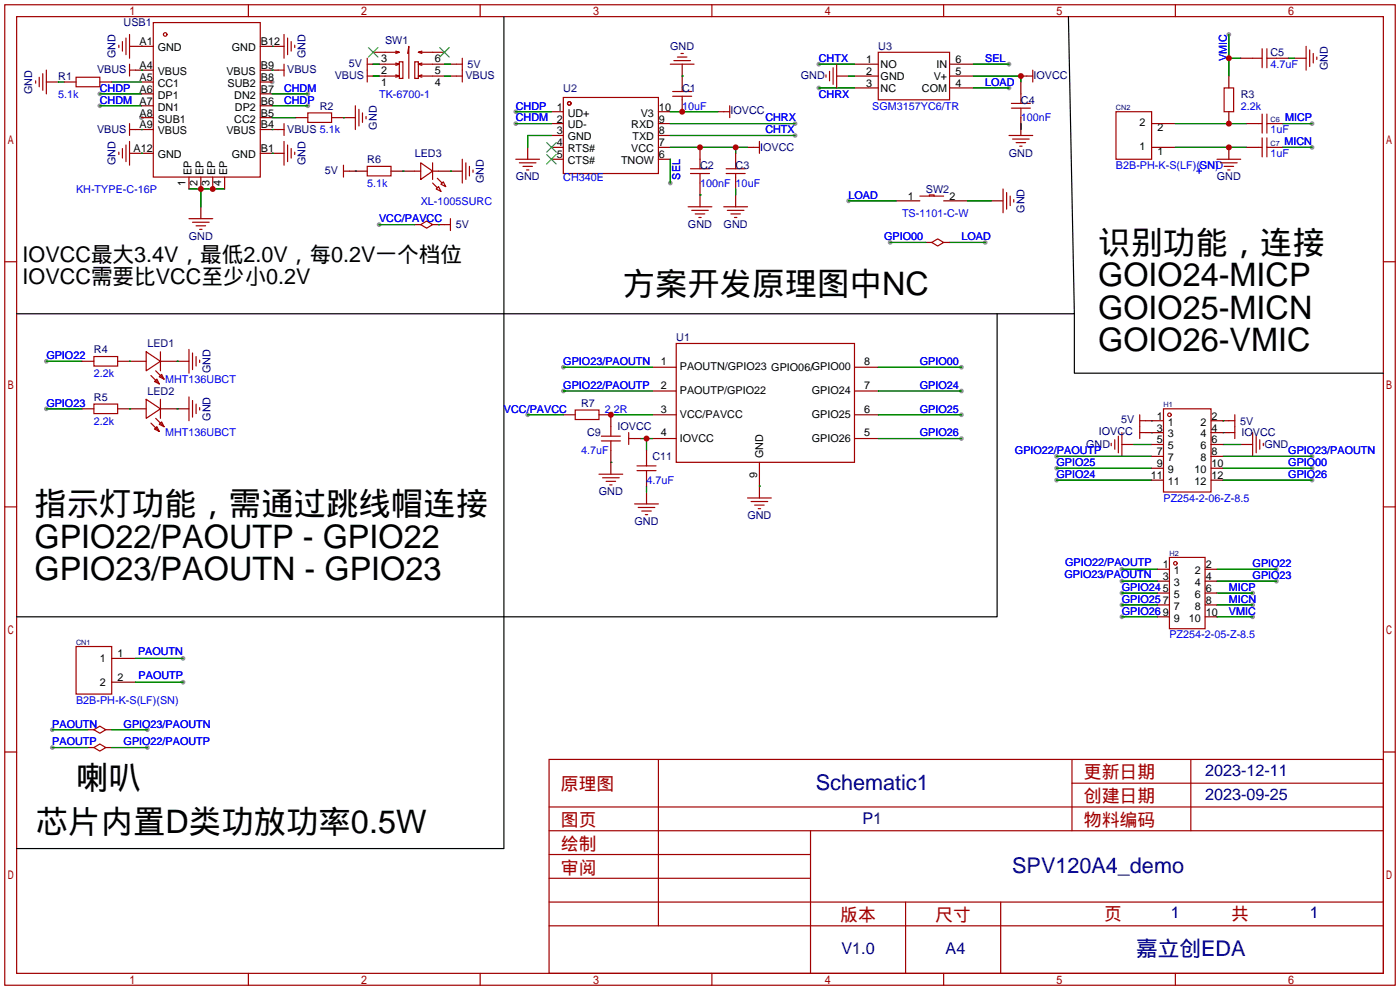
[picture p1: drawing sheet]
<svg xmlns="http://www.w3.org/2000/svg" width="299mm" height="212mm" viewBox="0 0 299 212" stroke-linecap="round" stroke-linejoin="round" font-family="sans-serif">
<g fill="#999">
<circle cx="30.2" cy="25.1" r=".51"/>
<circle cx="58.2" cy="17.5" r=".51"/>
<circle cx="120.4" cy="78.5" r=".51"/>
<circle cx="120.4" cy="83.6" r=".51"/>
<circle cx="205.5" cy="78.5" r=".51"/>
<circle cx="205.5" cy="83.6" r=".51"/>
<circle cx="205.5" cy="88.6" r=".51"/>
<circle cx="205.5" cy="93.7" r=".51"/>
<circle cx="110.2" cy="23.9" r=".51"/>
<circle cx="110.2" cy="26.4" r=".51"/>
<circle cx="65.8" cy="22.6" r=".51"/>
<circle cx="21.3" cy="22.6" r=".51"/>
<circle cx="21.3" cy="20.1" r=".51"/>
<circle cx="169.9" cy="26.4" r=".51"/>
<circle cx="169.9" cy="29" r=".51"/>
<circle cx="143.3" cy="39.1" r=".51"/>
<circle cx="181.4" cy="42.9" r=".51"/>
<circle cx="9.9" cy="77.2" r=".51"/>
<circle cx="9.9" cy="87.4" r=".51"/>
<circle cx="210.6" cy="51.8" r=".51"/>
<circle cx="239.8" cy="124.2" r=".51"/>
<circle cx="239.8" cy="121.7" r=".51"/>
<circle cx="272.8" cy="121.7" r=".51"/>
<circle cx="272.8" cy="124.2" r=".51"/>
<circle cx="239.8" cy="126.7" r=".51"/>
<circle cx="239.8" cy="129.3" r=".51"/>
<circle cx="239.8" cy="131.8" r=".51"/>
<circle cx="267.7" cy="126.7" r=".51"/>
<circle cx="267.7" cy="129.3" r=".51"/>
<circle cx="267.7" cy="131.8" r=".51"/>
<circle cx="225.8" cy="97.5" r=".51"/>
<circle cx="280.4" cy="97.5" r=".51"/>
<circle cx="225.8" cy="100.1" r=".51"/>
<circle cx="280.4" cy="100.1" r=".51"/>
<circle cx="225.8" cy="102.6" r=".51"/>
<circle cx="280.4" cy="102.6" r=".51"/>
<circle cx="81" cy="48" r=".51"/>
<circle cx="190.2" cy="51.8" r=".51"/>
<circle cx="280.4" cy="26.4" r=".51"/>
<circle cx="280.4" cy="31.5" r=".51"/>
<circle cx="262.6" cy="7.4" r=".51"/>
<circle cx="39.1" cy="140.7" r=".51"/>
<circle cx="39.1" cy="145.8" r=".51"/>
<circle cx="175" cy="13.7" r=".51"/>
<circle cx="215.6" cy="18.8" r=".51"/>
<circle cx="175" cy="18.8" r=".51"/>
<circle cx="215.6" cy="13.7" r=".51"/>
<circle cx="11.2" cy="156" r=".51"/>
<circle cx="11.2" cy="159.8" r=".51"/>
<circle cx="31.5" cy="156" r=".51"/>
<circle cx="31.5" cy="159.8" r=".51"/>
<circle cx="65.8" cy="20.1" r=".51"/>
<circle cx="112.8" cy="88.6" r=".51"/>
</g>
<g fill="none" stroke="#a10000" stroke-width=".25">
<path d="M1 1h297.2v209.6h-297.2zM3.6 3.6h292.1v204.4h-292.1zM7.6 17.3v.5M8.4 16.5v2M9.1 15.7v3.6M9.9 15v5.1M16.3 16.5h5v2h-5zM25.4 9.7v.5M26.2 8.9v2M26.9 8.1v3.6M27.7 7.4v5M27.7 13.7v2.6"/>
<path d="M27.7 15h1.3M32.8 4.8h22.8v33h-22.8zM53.1 1v2.6M59.4 15h1.3M60.7 7.4v5M60.7 13.7v2.6M61.5 8.1v3.6M62.2 8.9v2M63 9.7v.5M78.5 13.7h1.3M78.5 12.4v5.1M78.5 16.3h1.3"/>
<path d="M84.6 16l.7 .3h-3M84.6 13.5l.7 .2h-3M84.6 10.9l.7 .3h-3M85.3 13.2h.8v3.6h-.8zM85.3 16.3l-.7 .2M85.3 13.7l-.7 .3M85.3 11.2l-.7 .2M87.1 11.4l.3-1.5v6.9M88.6 13.2h.8v3.6h-.8zM89.4 16.3l.8 .2M89.4 13.7l.8 .3M89.4 11.2l.8 .2"/>
<path d="M90.2 16l-.8 .3h3.1M90.2 13.5l-.8 .2h3.1M90.2 10.9l-.8 .3h3.1M97.5 13.7h1.3M97.5 16.3h1.3M98.8 12.4v5.1M102.6 1v2.6M143.3 13.7h5M143.8 19.6h4M144 13h3.6M144.8 12.2h2M145.5 11.4h.5"/>
<path d="M145.8 18.8v.8M152.1 1v2.6M176.5 16v.5M177.3 15.2v2.1M178.1 14.5v3.5M178.8 13.7v5.1M187.7 11.2h15.2v10.1h-15.2zM201.7 1v2.6M219.5 16.3h1.2M220.7 15v2.5M251.2 1v2.6M261.6 18.8h2.1v5.1h-2.1z"/>
<path d="M267.7 12.4h2M269.7 10.4v4.1M270.8 10.4v4.1M270.8 12.4h2M279.1 9.9v5.1M279.9 10.7v3.5M280.7 11.4v2.1M281.4 12.2v.5M25.4 32.5v.5M26.2 31.8v2M26.9 31v3.5M27.7 26.4v2.6"/>
<path d="M27.7 30.2v5.1M27.7 27.7h1.3M59.4 27.7h1.3M60.7 26.4v2.6M60.7 30.2v5.1M61.5 31v3.5M62.2 31.8v2M63 32.5v.5M65.8 24.1h5.1v2.1h-5.1zM73.4 35.3v2.5M73.4 36.6h1.3M75.9 22.6v5.1"/>
<path d="M76.7 23.4v3.5M77.5 24.1v2.1M78.2 24.9v.5M78.5 35.6h5.1v2h-5.1zM88.6 36.6h1.3M89.9 34.8l2.6 1.8-2.6 1.8zM92.5 36.6h1.2M92.5 39.1l1 1M92.5 34.8v3.6M93.5 38.1l1 1M94.2 39.4l.5-.5 .5 1zM98.8 34v5.1"/>
<path d="M99.6 34.8v3.6M100.3 35.6v2M101.1 36.3v.5M110.2 34h5.1M111 34.8h3.6M111.8 35.6h2M112.5 36.3h.5M120.4 20.8h20.3v16.3h-20.3zM143.8 20.6h4M145.8 20.6v.7M147.6 37.1h4M147.6 36.1h4"/>
<path d="M149.6 34v2.1M149.6 37.1v2M154.7 23.9h1.3M155.2 37.1h4.1M155.2 36.1h4.1M156 22.6v2.5M157.2 35.3v.8M157.2 37.1v.7M161 31.5h1.3M162.3 30.2v2.6M215.6 29h5.1M216.2 23.1h4"/>
<path d="M216.2 22.1h4M216.4 29.7h3.6M217.2 30.5h2M217.9 31.2h.5M218.2 20.1v2M218.2 23.1v2M238.5 23.9h7.6v10.1h-7.6zM260.1 34h5.1M260.9 34.8h3.5M261.6 35.6h2.1M262.4 36.3h.5M269 31.5h.7"/>
<path d="M269 26.4h.7M269.7 24.4v4M269.7 29.5v4M270.8 31.5h.7M270.8 24.4v4M270.8 29.5v4M270.8 26.4h.7M1 55.9h2.6M40.4 46.7h5.1M41.1 47.5h3.6M41.9 48.3h2M42.7 49h.5"/>
<path d="M89.9 48l1.3-.8 1.3 .8-1.3 .8zM93.2 40.4l.5-.5 .5 1zM95 48h1.3M96.3 46.7v2.6M147.1 44.2h5M147.8 45h3.6M148.6 45.7h2M149.4 46.5h.5M154.7 44.2h5.1M155.4 45h3.6M156.2 45.7h2M157 46.5h.5"/>
<path d="M196.6 41.9h5.1M198.6 41.9v-.2h1v.2M199.1 51.8l1.3-.7 1.3 .7-1.3 .8zM214.4 40.4v5.1M215.1 41.1v3.6M215.9 41.9v2M216.7 42.7v.5M295.7 55.9h2.5M20.1 76.2h5v2h-5zM31.2 75.2l3.1 2-3.1 2zM33.3 79.2l1.8 1.8M34.3 75.2v4"/>
<path d="M40.4 74.7v5.1M41.1 75.4v3.6M41.9 76.2v2M42.7 77v.5M144.5 73.4h38.1v25.4h-38.1zM20.1 86.4h5v2h-5zM31.2 85.3l3.1 2.1-3.1 2zM32.3 80.3l1.7 1.7M32.3 90.4l1.7 1.8M33 81.5l.5-.5 .5 1zM33 91.7l.5-.5 .5 1zM33.3 89.4l1.8 1.8"/>
<path d="M34.3 85.3v4.1M34.5 80l.6 1-1.1-.5zM34.5 90.2l.6 1-1.1-.5zM40.4 84.8v5.1M41.1 85.6v3.6M41.9 86.4v2M42.7 87.1v.5M122.9 87.6h5.1v2.1h-5.1zM128.5 93.2h4.1M128.5 94.2h4.1M130.6 91.2v2M130.6 94.2v2.1"/>
<path d="M134.4 92.5v2.5M134.4 93.7h1.2M136.1 99.6h4.1M138.2 98.8v.8M237.5 94.7v.5M238.3 94v2M239 93.2v3.6M239.8 92.5v5M243.6 88.6v5.1M243.6 89.9h1.3M243.6 92.5h1.3M248.7 87.4h10.1v17.8h-10.1z"/>
<path d="M262.6 89.9h1.3M262.6 92.5h1.3M263.9 88.6v5.1M267.7 92.5v5M268.5 93.2v3.6M269.2 94v2M270 94.7v.5M1 108.3h2.6M128 101.3h5.1M128.8 102.1h3.5M129.5 102.9h2.1M130.3 103.6h.5"/>
<path d="M135.6 107.7h5.1M136.1 100.6h4.1M136.4 108.5h3.6M137.2 109.2h2M137.9 110h.5M138.2 100.6v.7M159.8 106.4h5M160.5 107.2h3.6M161.3 107.9h2M162.1 108.7h.5M249.9 119.1h7.7v15.3h-7.7zM295.7 108.3h2.5"/>
<path d="M16.3 138.2h7.6v10.1h-7.6zM20.1 156l1.2-.8 1.3 .8-1.3 .7zM20.1 159.8l1.2-.8 1.3 .8-1.3 .7zM1 160.7h2.6M117.3 162.3h178.4v45.7h-178.4zM117.3 177.5h178.4M117.3 172.5h178.4M140.7 162.3v35.6M173.2 177.5v30.5M229.1 162.3v15.2M229.1 167.4h66.6M254.5 162.3v15.2"/>
<path d="M295.7 160.7h2.5M117.3 182.6h55.9M117.3 197.9h178.4M117.3 192.8h178.4M117.3 187.7h55.9M193.5 192.8v15.2M213.9 192.8v15.2M53.1 208v2.6M102.6 208v2.6M152.1 208v2.6M201.7 208v2.6M251.2 208v2.6"/>
<circle cx="35.3" cy="7.4" r=".38"/>
<circle cx="121.7" cy="22.1" r=".38"/>
<circle cx="249.9" cy="88.6" r=".38"/>
<circle cx="251.2" cy="120.4" r=".38"/>
</g>
<path d="M255.8 36.6h1M256.3 36.1v1" fill="none" stroke="#00f" stroke-width=".25"/>
<g fill="none" stroke="#870000" stroke-width=".25">
<path d="M9.9 17.5h2.5M13.7 17.5h2.6M21.3 17.5h2.6M27.7 9.9h5.1M29 15h3.8M30.2 17.5h2.6M55.6 9.9h5.1M55.6 17.5h2.6M55.6 15h3.8M79.8 16.3h2.5M79.8 13.7h2.5M79.8 11.2h2.5"/>
<path d="M92.5 16.3h2.5M92.5 13.7h2.5M92.5 11.2h2.5M96.3 16.3h1.2M96.3 13.7h1.2M145.8 13.7v5.1M178.8 16.3h2.6M182.6 16.3h5.1M182.6 13.7h5.1M182.6 18.8h5.1M202.9 16.3h5.1M202.9 13.7h5.1"/>
<path d="M202.9 18.8h5.1M218.2 16.3h1.3M218.2 17.5v2.6M262.6 16.3v2.5M265.2 12.4h2.5M272.8 12.4h2.5M276.6 12.4h2.5M27.7 32.8h5.1M29 27.7h3.8M30.2 25.1h2.6M30.2 22.6h2.6M30.2 20.1h2.6"/>
<path d="M40.4 37.8v2.6M42.9 37.8v2.6M45.5 37.8v2.6M48 37.8v2.6M55.6 32.8h5.1M55.6 27.7h3.8M55.6 25.1h2.6M55.6 22.6h2.6M55.6 20.1h2.6M63.2 25.1h2.6M70.9 25.1h5M74.7 36.6h3.8"/>
<path d="M83.6 36.6h5M93.7 36.6h5.1M112.8 31.5v2.5M117.9 23.9h2.5M117.9 26.4h2.5M117.9 29h2.5M117.9 31.5h2.5M117.9 34h2.5M140.7 23.9h2.6M140.7 26.4h2.6M140.7 29h2.6M140.7 31.5h2.6"/>
<path d="M140.7 34h2.6M145.8 21.3v2.6M149.6 31.5v2.5M149.6 39.1v5.1M153.4 23.9h1.3M157.2 32.8v2.5M157.2 37.8v2.6M159.8 31.5h1.2M218.2 25.1v3.9M246.1 26.4h5.1M246.1 31.5h5.1M262.6 23.9v2.5"/>
<path d="M262.6 31.5v2.5M266.4 26.4h2.6M266.4 31.5h2.6M271.5 26.4h2.6M271.5 31.5h2.6M42.9 44.2v2.5M88.6 48h1.3M92.5 48h2.5M157.2 41.7v2.5M191.5 42.9h5.1M197.9 51.8h1.2M201.7 42.9h5.1"/>
<path d="M201.7 51.8h1.2M211.8 42.9h2.6M17.5 77.2h2.6M25.1 77.2h6.1M34.3 77.2h6.1M139.4 78.5h5.1M182.6 78.5h5.1M17.5 87.4h2.6M25.1 87.4h6.1M34.3 87.4h6.1M120.4 88.6h2.5M128 88.6h2.6v2.6"/>
<path d="M130.6 96.3v5M135.6 93.7h1.3M138.2 96.3v2.5M139.4 83.6h5.1M139.4 88.6h5.1M139.4 93.7h5.1M162.3 98.8v7.6M182.6 83.6h5.1M182.6 88.6h5.1M182.6 93.7h5.1M239.8 95h2.5M244.9 89.9h3.8"/>
<path d="M244.9 92.5h3.8M246.1 95h2.6M246.1 97.5h2.6M258.8 89.9h3.8M258.8 95h2.6M258.8 92.5h3.8M258.8 97.5h2.6M265.2 95h2.5M138.2 101.3v2.6M138.2 105.2v2.5M246.1 102.6h2.6M246.1 100.1h2.6"/>
<path d="M258.8 102.6h2.6M258.8 100.1h2.6M247.4 121.7h2.5M247.4 131.8h2.5M247.4 124.2h2.5M247.4 129.3h2.5M247.4 126.7h2.5M257.6 121.7h2.5M257.6 131.8h2.5M257.6 124.2h2.5M257.6 129.3h2.5M257.6 126.7h2.5"/>
<path d="M18.8 156h1.3M18.8 159.8h1.3M22.6 156h1.3M22.6 159.8h1.3M23.9 140.7h5.1M23.9 145.8h5.1"/>
</g>
<g fill="none" stroke="#008700" stroke-width=".25">
<path d="M12.4 17.5h1.3M23.9 17.5h6.3M30.2 9.9h.1M30.2 15h.1M58.2 9.9h.1M58.2 15h.1M79.8 16.3h1.2M79.8 13.7h1.2M95 16.3h1.3M95 13.7h1.3M145.8 16.3h.1M175 13.7h7.6"/>
<path d="M175 18.8h7.6M181.4 16.3h1.2M208 16.3h10.2v1.2M208 13.7h7.6M208 18.8h7.6M262.6 12.4h2.6M262.6 7.4v8.9M275.3 12.4h1.3M21.3 22.6h8.9M21.3 20.1h8.9M30.2 27.7h.1M30.2 32.8h.1"/>
<path d="M58.2 27.7h.1M58.2 32.8h.1M58.2 22.6h7.6M58.2 20.1h7.6M58.2 25.1h5M73.4 25.1h.1M75.9 36.6h.1M86.1 36.6h.1M96.3 36.6h.1M110.2 23.9h7.7M110.2 26.4h7.7M117.9 29h-5.1v2.5"/>
<path d="M143.3 23.9h10.1M143.3 26.4h26.6M143.3 29h26.6M143.3 31.5h16.5M143.3 34v5.1M157.2 31.5v1.3M218.2 26.4v1.3M251.2 26.4h15.2M251.2 31.5h15.2M274.1 26.4h6.3M274.1 31.5h6.3M40.4 40.4h7.6"/>
<path d="M42.9 40.4v3.8M81 48h7.6M93.7 48h.1M149.6 41.7h.1M157.2 40.4v1.3M181.4 42.9h10.1M190.2 51.8h7.7M202.9 51.8h7.7M206.8 42.9h5M9.9 77.2h7.6M27.7 77.2h.1M37.8 77.2h.1"/>
<path d="M120.4 78.5h19M187.7 78.5h17.8M9.9 87.4h7.6M27.7 87.4h.1M37.8 87.4h.1M112.8 88.6h7.6M120.4 83.6h19M130.6 98.8h.1M130.6 88.6h8.8M136.9 93.7h2.5M138.2 93.7v2.6M187.7 83.6h17.8"/>
<path d="M187.7 88.6h17.8M187.7 93.7h17.8M225.8 97.5h20.3M242.3 95h3.8M246.1 89.9h.1M246.1 92.5h.1M261.4 89.9h.1M261.4 92.5h.1M261.4 97.5h19M261.4 95h3.8M138.2 103.9v1.3M162.3 103.9h.1"/>
<path d="M225.8 100.1h20.3M225.8 102.6h20.3M261.4 100.1h19M261.4 102.6h19M239.8 124.2h7.6M239.8 121.7h7.6M239.8 126.7h7.6M239.8 129.3h7.6M239.8 131.8h7.6M260.1 124.2h12.7M260.1 121.7h12.7M260.1 126.7h7.6"/>
<path d="M260.1 129.3h7.6M260.1 131.8h7.6M11.2 156h7.6M11.2 159.8h7.6M23.9 156h7.6M23.9 159.8h7.6M29 140.7h10.1M29 145.8h10.1"/>
</g>
<path d="M78.7 10.2l2.1 2M80.8 10.2l-2.1 2M94 10.2l2 2M96 10.2l-2 2M116.8 30.5l2.1 2M116.8 33l2.1 2.1M118.9 30.5l-2.1 2M118.9 33l-2.1 2.1" fill="none" stroke="#3c3" stroke-width=".25"/>
<path d="M107.7 3.6v63.5h-104.1M228.3 3.6l1.3 63.5h-121.9v64.7h-104.1M213.1 67.1v64.7h-105.4v49.6h-104.1M229.6 67.1v12.7h66.1" fill="none" stroke="#000" stroke-width=".25"/>
<g fill="#c00">
<circle cx="42.9" cy="40.4" r=".63"/>
<circle cx="45.5" cy="40.4" r=".63"/>
<circle cx="145.8" cy="23.9" r=".63"/>
<circle cx="149.6" cy="31.5" r=".63"/>
<circle cx="157.2" cy="31.5" r=".63"/>
<circle cx="262.6" cy="31.5" r=".63"/>
<circle cx="130.6" cy="88.6" r=".63"/>
<circle cx="138.2" cy="93.7" r=".63"/>
<circle cx="262.6" cy="26.4" r=".63"/>
<circle cx="262.6" cy="12.4" r=".63"/>
<circle cx="218.2" cy="16.3" r=".63"/>
</g>
<g font-size="6.9">
<text x="234.7" y="54.2">识别功能，连接</text>
<text x="133.1" y="63.1">方案开发原理图中NC</text>
<text x="234.7" y="61.2">GOIO24-MICP</text>
<text x="234.7" y="68.1">GOIO25-MICN</text>
<text x="234.7" y="75">GOIO26-VMIC</text>
<text x="7.4" y="110.1">指示灯功能，需通过跳线帽连接</text>
<text x="7.4" y="117">GPIO22/PAOUTP - GPIO22</text>
<text x="7.4" y="124">GPIO23/PAOUTN - GPIO23</text>
<text x="16.3" y="168.5">喇叭</text>
<text x="7.7" y="178">芯片内置D类功放功率0.5W</text>
</g>
<g font-size="4.6">
<text x="4.8" y="56">IOVCC最大3.4V，最低2.0V，每0.2V一个档位</text>
<text x="4.8" y="60.6">IOVCC需要比VCC至少小0.2V</text>
</g>
<g font-size="4.6" fill="#000080">
<text x="174.4" y="168.8">Schematic1</text>
<text x="216.3" y="186.6">SPV120A4_demo</text>
<text x="242.8" y="204.3">嘉立创EDA</text>
</g>
<g font-size="3.8" fill="#a00000">
<text x="231.6" y="166.4">更新日期</text>
<text x="119.9" y="168.9">原理图</text>
<text x="231.6" y="171.5">创建日期</text>
<text x="119.9" y="176.5">图页</text>
<text x="231.6" y="176.5">物料编码</text>
<text x="119.9" y="181.6">绘制</text>
<text x="119.9" y="186.7">审阅</text>
<text x="179.6" y="196.9">版本</text>
<text x="199.9" y="196.9">尺寸</text>
<text x="236" y="196.6">页</text>
<text x="263.1" y="196.6">共</text>
</g>
<g font-size="3.5" fill="#000080">
<text x="257.6" y="165.9">2023-12-11</text>
<text x="257.6" y="171">2023-09-25</text>
<text x="184.3" y="176">P1</text>
<text x="250.2" y="196.1">1</text>
<text x="280" y="196.1">1</text>
<text x="179.8" y="204">V1.0</text>
<text x="202.1" y="204">A4</text>
</g>
<g font-size="2.3" fill="#000080">
<text x="26.4" y="5.6">USB1</text>
<text x="82.3" y="9.4">SW1</text>
<text x="143.2" y="10.6">GND</text>
<text x="187.7" y="10.7">U3</text>
<text x="271.5" y="12">C5</text>
<text x="12.4" y="17.1">R1</text>
<text x="20.7" y="15.7">VBUS</text>
<text x="24.7" y="12.5" transform="rotate(-90 24.7 12.5)">GND</text>
<text x="61.4" y="15.7">VBUS</text>
<text x="65.3" y="12.5" transform="rotate(-90 65.3 12.5)">GND</text>
<text x="71.5" y="16.9">VBUS</text>
<text x="74.5" y="14.3">5V</text>
<text x="99.5" y="16.9">VBUS</text>
<text x="99.9" y="14.5">5V</text>
<text x="171.2" y="16.9">GND</text>
<text x="220.9" y="16.8">IOVCC</text>
<text x="283.8" y="15" transform="rotate(-90 283.8 15)">GND</text>
<text x="6.9" y="20.1" transform="rotate(-90 6.9 20.1)">GND</text>
<text x="68.3" y="23.4">R2</text>
<text x="120.4" y="19.6">U2</text>
<text x="145.8" y="19.6">C1</text>
<text x="218.2" y="22.1">C4</text>
<text x="265.2" y="20.9">R3</text>
<text x="20.7" y="28.4">VBUS</text>
<text x="61.4" y="28.4">VBUS 5.1k</text>
<text x="80.6" y="27.7" transform="rotate(-90 80.6 27.7)">GND</text>
<text x="156.1" y="24.5">IOVCC</text>
<text x="24.7" y="35.3" transform="rotate(-90 24.7 35.3)">GND</text>
<text x="65.3" y="35.3" transform="rotate(-90 65.3 35.3)">GND</text>
<text x="78.5" y="34.8">R6</text>
<text x="88.6" y="33.6">LED3</text>
<text x="162.5" y="32.3">IOVCC</text>
<text x="215.6" y="33.5">GND</text>
<text x="69.5" y="37.2">5V</text>
<text x="103.4" y="39.1" transform="rotate(-90 103.4 39.1)">GND</text>
<text x="110.2" y="38.5">GND</text>
<text x="149.6" y="36.1">C2</text>
<text x="157.2" y="36.1">C3</text>
<text x="197.9" y="41.2">SW2</text>
<text x="260.1" y="38.5">GND</text>
<text x="219" y="45.5" transform="rotate(-90 219 45.5)">GND</text>
<text x="40.4" y="51.2">GND</text>
<text x="97.4" y="48.8">5V</text>
<text x="147" y="48.7">GND</text>
<text x="154.7" y="48.7">GND</text>
<text x="20.1" y="75.5">R4</text>
<text x="31.5" y="74.2">LED1</text>
<text x="144.5" y="72.9">U1</text>
<text x="45" y="79.8" transform="rotate(-90 45 79.8)">GND</text>
<text x="20.1" y="85.6">R5</text>
<text x="31.5" y="84.4">LED2</text>
<text x="45" y="89.9" transform="rotate(-90 45 89.9)">GND</text>
<text x="124.2" y="86.9">R7</text>
<text x="125.5" y="93.3">C9</text>
<text x="132" y="92">IOVCC</text>
<text x="232.1" y="95.7">GND</text>
<text x="234.9" y="93">IOVCC</text>
<text x="239.6" y="90.5">5V</text>
<text x="265" y="90.7">5V</text>
<text x="265.3" y="93.3">IOVCC</text>
<text x="270.2" y="95.7">GND</text>
<text x="139.4" y="98.3">C11</text>
<text x="128" y="105.8">GND</text>
<text x="135.6" y="112.2">GND</text>
<text x="159.7" y="110.9">GND</text>
</g>
<g font-size="2.3">
<text x="29.8" y="9.7">A1</text>
<text x="33.7" y="10.9">GND</text>
<text x="49.6" y="10.9">GND</text>
<text x="55.8" y="9.7">B12</text>
<text x="29.8" y="17.3">A5</text>
<text x="29.8" y="14.8">A4</text>
<text x="33.7" y="16">VBUS</text>
<text x="48.4" y="16">VBUS</text>
<text x="55.8" y="14.8">B9</text>
<text x="55.8" y="17.3">B8</text>
<text x="81.5" y="15.8">2</text>
<text x="81.5" y="13.3">3</text>
<text x="92.9" y="15.8">5</text>
<text x="92.9" y="13.3">6</text>
<text x="185.2" y="13.5">1</text>
<text x="185.2" y="16">2</text>
<text x="188.2" y="14.5">NO</text>
<text x="188.2" y="17">GND</text>
<text x="199.5" y="17">V+</text>
<text x="200.1" y="14.5">IN</text>
<text x="204.2" y="16">5</text>
<text x="204.2" y="13.5">6</text>
<text x="29.8" y="19.8">A6</text>
<text x="33.7" y="23.6">DN1</text>
<text x="33.7" y="21.1">DP1</text>
<text x="33.7" y="18.6">CC1</text>
<text x="48.7" y="18.6">SUB2</text>
<text x="50.1" y="21.1">DN2</text>
<text x="50.2" y="23.6">DP2</text>
<text x="55.8" y="19.8">B7</text>
<text x="55.8" y="22.4">B6</text>
<text x="81.5" y="18.4">1</text>
<text x="92.9" y="18.4">4</text>
<text x="119" y="23.6">1</text>
<text x="140.8" y="23.6">10</text>
<text x="185.2" y="18.6">3</text>
<text x="188.2" y="19.6">NC</text>
<text x="197.1" y="19.6">COM</text>
<text x="204.2" y="18.6">4</text>
<text x="29.8" y="27.5">A9</text>
<text x="29.8" y="24.9">A8</text>
<text x="33.7" y="28.7">VBUS</text>
<text x="33.7" y="26.2">SUB1</text>
<text x="48.4" y="28.7">VBUS</text>
<text x="50.1" y="26.2">CC2</text>
<text x="55.8" y="24.9">B5</text>
<text x="55.8" y="27.5">B4</text>
<text x="119" y="26.2">2</text>
<text x="119" y="28.7">3</text>
<text x="121.3" y="24.9">UD+</text>
<text x="121.3" y="27.5">UD-</text>
<text x="121.3" y="30">GND</text>
<text x="134.9" y="27.5">RXD</text>
<text x="135.2" y="30">TXD</text>
<text x="137" y="24.9">V3</text>
<text x="140.8" y="28.7">8</text>
<text x="140.8" y="26.2">9</text>
<text x="243.6" y="27">2</text>
<text x="247.4" y="28">2</text>
<text x="28.5" y="32.5">A12</text>
<text x="33.7" y="33.8">GND</text>
<text x="49.6" y="33.8">GND</text>
<text x="55.8" y="32.5">B1</text>
<text x="119" y="31.3">4</text>
<text x="119" y="33.8">5</text>
<text x="121.3" y="32.5">RTS#</text>
<text x="121.3" y="35.1">CTS#</text>
<text x="132.7" y="35.1">TNOW</text>
<text x="134.9" y="32.5">VCC</text>
<text x="140.8" y="33.8">6</text>
<text x="140.8" y="31.3">7</text>
<text x="243.6" y="32.1">1</text>
<text x="247.4" y="33.1">1</text>
<text x="39.7" y="39.7" transform="rotate(-90 39.7 39.7)">1</text>
<text x="40.9" y="37.4" transform="rotate(-90 40.9 37.4)">EP</text>
<text x="42.2" y="39.7" transform="rotate(-90 42.2 39.7)">2</text>
<text x="43.5" y="37.4" transform="rotate(-90 43.5 37.4)">EP</text>
<text x="44.7" y="39.7" transform="rotate(-90 44.7 39.7)">3</text>
<text x="46" y="37.4" transform="rotate(-90 46 37.4)">EP</text>
<text x="47.3" y="39.7" transform="rotate(-90 47.3 39.7)">4</text>
<text x="48.6" y="37.4" transform="rotate(-90 48.6 37.4)">EP</text>
<text x="194" y="42.7">1</text>
<text x="202.9" y="42.7">2</text>
<text x="141.2" y="78">1</text>
<text x="141.2" y="83.1">2</text>
<text x="145.3" y="79.2">PAOUTN/GPIO23 GPIO06/GPIO00</text>
<text x="184.7" y="83.1">7</text>
<text x="184.7" y="78">8</text>
<text x="141.2" y="88.2">3</text>
<text x="145.3" y="84.3">PAOUTP/GPIO22</text>
<text x="145.3" y="89.3">VCC/PAVCC</text>
<text x="173.5" y="89.3">GPIO25</text>
<text x="173.5" y="84.3">GPIO24</text>
<text x="184.7" y="88.2">6</text>
<text x="247.3" y="89.7">1</text>
<text x="259" y="89.7">2</text>
<text x="141.2" y="93.3">4</text>
<text x="145.3" y="94.4">IOVCC</text>
<text x="173.5" y="94.4">GPIO26</text>
<text x="184.7" y="93.3">5</text>
<text x="247.3" y="92.2">3</text>
<text x="247.3" y="94.8">5</text>
<text x="249.6" y="91">1</text>
<text x="249.6" y="93.5">3</text>
<text x="256.6" y="93.5">4</text>
<text x="256.6" y="91">2</text>
<text x="259" y="94.8">6</text>
<text x="259" y="92.2">4</text>
<text x="163.1" y="97.9" transform="rotate(-90 163.1 97.9)">GND</text>
<text x="247.3" y="97.3">7</text>
<text x="247.3" y="99.8">9</text>
<text x="249.6" y="96">5</text>
<text x="249.6" y="98.6">7</text>
<text x="249.6" y="101.1">9</text>
<text x="255.3" y="101.1">10</text>
<text x="256.6" y="98.6">8</text>
<text x="256.6" y="96">6</text>
<text x="259" y="99.8">10</text>
<text x="259" y="97.3">8</text>
<text x="161.8" y="102.1" transform="rotate(-90 161.8 102.1)">9</text>
<text x="246" y="102.4">11</text>
<text x="249.6" y="103.7">11</text>
<text x="255.3" y="103.7">12</text>
<text x="259" y="102.4">12</text>
<text x="248.5" y="121.4">1</text>
<text x="248.5" y="124">3</text>
<text x="250.9" y="122.7">1</text>
<text x="250.9" y="125.2">3</text>
<text x="255.3" y="125.2">4</text>
<text x="255.3" y="122.7">2</text>
<text x="257.7" y="124">4</text>
<text x="257.7" y="121.4">2</text>
<text x="248.5" y="126.5">5</text>
<text x="248.5" y="129.1">7</text>
<text x="248.5" y="131.6">9</text>
<text x="250.9" y="127.8">5</text>
<text x="250.9" y="130.3">7</text>
<text x="255.3" y="130.3">8</text>
<text x="255.3" y="127.8">6</text>
<text x="257.7" y="131.6">10</text>
<text x="257.7" y="129.1">8</text>
<text x="257.7" y="126.5">6</text>
<text x="250.9" y="132.9">9</text>
<text x="254" y="132.9">10</text>
<text x="21.3" y="141.5">1</text>
<text x="25.1" y="140.5">1</text>
<text x="21.3" y="146.6">2</text>
<text x="25.1" y="145.6">2</text>
</g>
<g font-size="2.3" fill="#00f">
<text x="175" y="13.3">CHTX</text>
<text x="210.6" y="13.3">SEL</text>
<text x="262.2" y="13.1" transform="rotate(-90 262.2 13.1)">VMIC</text>
<text x="271.5" y="14.5">4.7uF</text>
<text x="12.4" y="20.9">5.1k</text>
<text x="21.3" y="22.1">CHDM A7</text>
<text x="21.3" y="19.6">CHDP</text>
<text x="60.7" y="22.1">CHDP</text>
<text x="60.7" y="19.6">CHDM</text>
<text x="81" y="20.9">TK-6700-1</text>
<text x="110.2" y="23.4">CHDP</text>
<text x="145.8" y="23.4">10uF</text>
<text x="175" y="20.9">CHRX</text>
<text x="186.4" y="23.4">SGM3157YC6/TR</text>
<text x="210.6" y="18.3">LOAD</text>
<text x="265.2" y="23.4">2.2k</text>
<text x="110.2" y="26">CHDM</text>
<text x="163.6" y="26">CHRX</text>
<text x="163.6" y="28.5">CHTX</text>
<text x="218.2" y="26">100nF</text>
<text x="271.5" y="28.5">1uF</text>
<text x="274.6" y="26">MICP</text>
<text x="271.5" y="33.6">1uF</text>
<text x="274.5" y="31">MICN</text>
<text x="16.3" y="41.2">KH-TYPE-C-16P</text>
<text x="78.5" y="39.9">5.1k</text>
<text x="120.4" y="38.7">CH340E</text>
<text x="145.3" y="38.4" transform="rotate(-90 145.3 38.4)">SEL</text>
<text x="149.6" y="39.9">100nF</text>
<text x="157.2" y="39.9">10uF</text>
<text x="238.5" y="36.1">B2B-PH-K-S(LF)(SN)</text>
<text x="256.3" y="36.1">GND</text>
<text x="81" y="47.5">VCC/PAVCC</text>
<text x="89.9" y="43.7">XL-1005SURC</text>
<text x="181.4" y="42.5">LOAD</text>
<text x="192.8" y="46.3">TS-1101-C-W</text>
<text x="189" y="51.4">GPIO00</text>
<text x="205.5" y="51.4">LOAD</text>
<text x="9.9" y="76.8">GPIO22</text>
<text x="20.1" y="80.6">2.2k</text>
<text x="35.3" y="81.8">MHT136UBCT</text>
<text x="120.4" y="78">GPIO23/PAOUTN</text>
<text x="120.4" y="83.1">GPIO22/PAOUTP</text>
<text x="196.6" y="78">GPIO00</text>
<text x="196.6" y="83.1">GPIO24</text>
<text x="9.9" y="86.9">GPIO23</text>
<text x="107.7" y="88.2">VCC/PAVCC</text>
<text x="129.3" y="88.2">2.2R</text>
<text x="196.6" y="88.2">GPIO25</text>
<text x="20.1" y="90.7">2.2k</text>
<text x="35.3" y="93.3">MHT136UBCT</text>
<text x="196.6" y="93.3">GPIO26</text>
<text x="124.2" y="97.1">4.7uF</text>
<text x="216.9" y="97.1">GPIO22/PAOUTP</text>
<text x="225.8" y="99.6">GPIO25</text>
<text x="275.3" y="97.1">GPIO23/PAOUTN</text>
<text x="275.3" y="99.6">GPIO00</text>
<text x="138.2" y="103.4">4.7uF</text>
<text x="225.8" y="102.2">GPIO24</text>
<text x="248.7" y="107.2">PZ254-2-06-Z-8.5</text>
<text x="275.3" y="102.2">GPIO26</text>
<text x="227.5" y="123.5">GPIO23/PAOUTN</text>
<text x="227.6" y="121">GPIO22/PAOUTP</text>
<text x="267.7" y="121.2">GPIO22</text>
<text x="267.7" y="123.7">GPIO23</text>
<text x="239.8" y="126.3">GPIO24</text>
<text x="239.8" y="128.8">GPIO25</text>
<text x="239.8" y="131.4">GPIO26</text>
<text x="262.6" y="126.3">MICP</text>
<text x="262.6" y="128.8">MICN</text>
<text x="262.6" y="131.4">VMIC</text>
<text x="249.9" y="136.4">PZ254-2-05-Z-8.5</text>
<text x="29.5" y="140">PAOUTN</text>
<text x="29.6" y="145.1">PAOUTP</text>
<text x="11.2" y="155.5">PAOUTN</text>
<text x="16.3" y="150.4">B2B-PH-K-S(LF)(SN)</text>
<text x="26.4" y="155.5">GPIO23/PAOUTN</text>
<text x="11.2" y="159.3">PAOUTP</text>
<text x="26.4" y="159.3">GPIO22/PAOUTP</text>
</g>
<g font-size="1.6" fill="#000080">
<text x="238.5" y="23.6">CN2</text>
<text x="271.5" y="26.1">C6</text>
<text x="271.5" y="31.2">C7</text>
<text x="248.7" y="87.1">H1</text>
<text x="249.9" y="118.8">H2</text>
<text x="16.3" y="137.9">CN1</text>
</g>
</svg>
